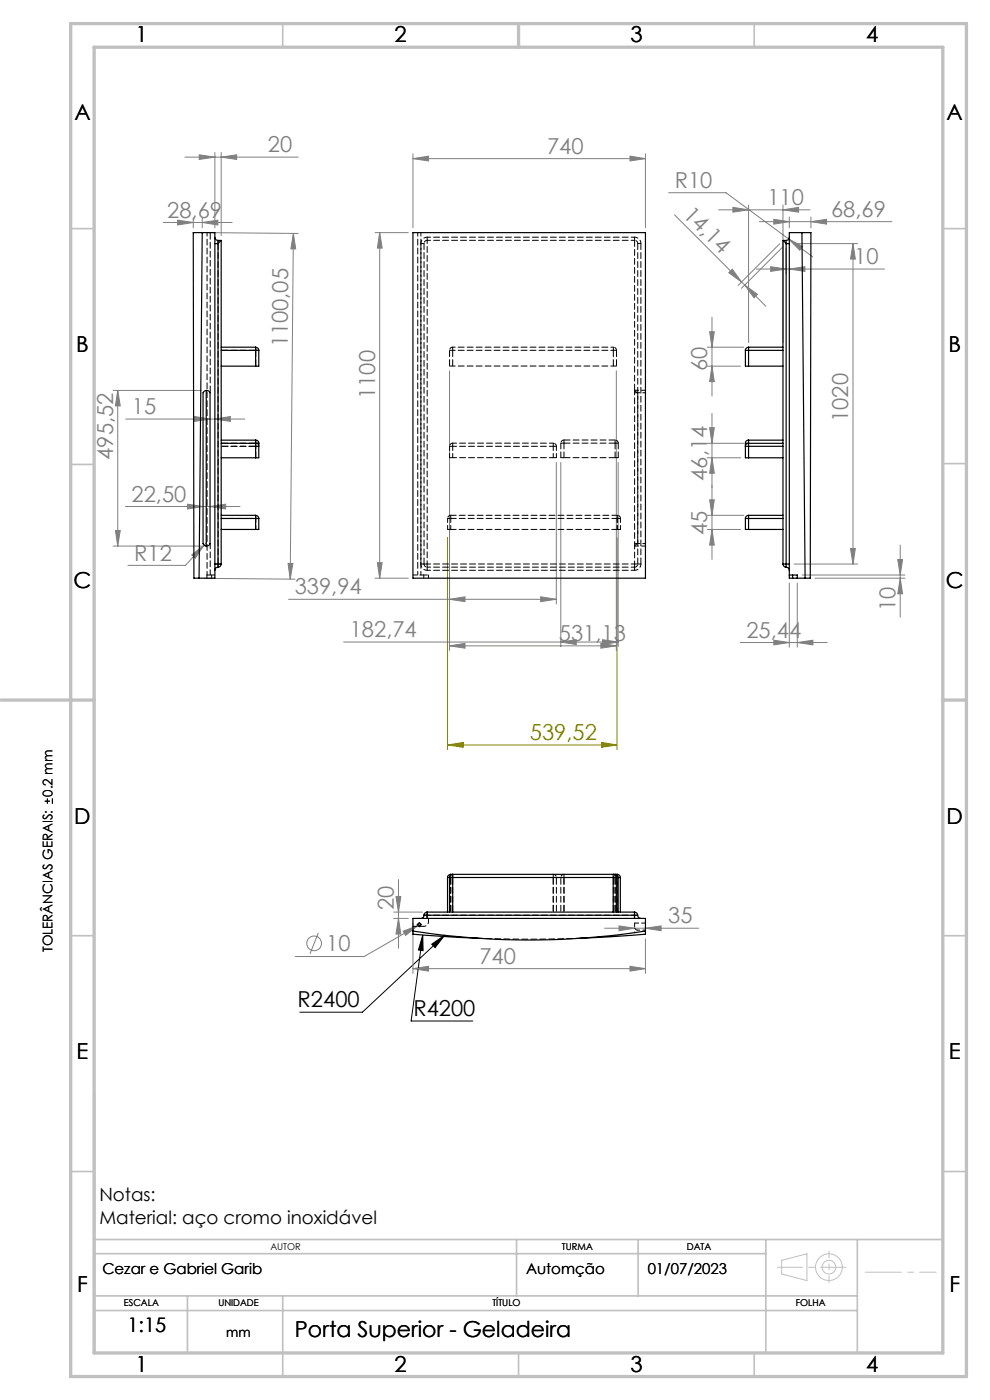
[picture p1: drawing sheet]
<svg xmlns="http://www.w3.org/2000/svg" width="210mm" height="297mm" viewBox="0 0 210 297" stroke-linecap="round" stroke-linejoin="round" font-family="sans-serif">
<g fill="none" stroke="#808080" stroke-width=".21">
<path d="M39.2 33.3h24.1M42.3 32.8l3.3 .5-3.3 .5zM45.6 32.3v16M46.9 33.3l3.3-.5v1zM46.9 32.3v17.7M87.6 33.7l3.3-.6v1zM87.6 32.6v15.7M87.6 33.7h49.3M133.6 33.1l3.3 .6-3.3 .4zM136.9 32.6v15.7M34.6 47.2h14.6M37.7 46.7l3.3 .5-3.3 .5z"/>
<path d="M41 46.2v2.1M42.9 47.2l3.3-.5v1zM42.9 46.2v2.1M43.9 49.4l19.4 .1M62.2 49.5l-.6 73.3M62.2 49.5l.5 3.3h-1zM79.6 49.4h7M80.5 49.4v73.3M80.5 49.4l.6 3.2h-1.1zM141.8 40.9h12.2l13.3 9.8M143.1 45.6l14.2 14.2M152.4 44.5h19.4"/>
<path d="M154.6 57.9l.7-.8 2 2.7zM155.5 44l3.3 .5-3.3 .5zM157.3 59.8l.7 .7M158.8 43.5v29.2M160.4 57.1h27.2M161.1 47h28.1M163.5 56.6l3.3 .5-3.3 .5zM164.1 46.5l3.3 .5-3.3 .6zM165.4 51.7l-8.8 8.8M166.1 52.4l-8.8 8.8M166.1 44.5l3.3-.5v1zM166.1 43.5v29.2"/>
<path d="M166.8 52.7v5.4M167.3 50.7l3 1.6-.6 .8zM167.3 50.7l5.1 3.8M167.4 57.1l3.3-.5v1zM167.4 46v2.3M168.5 51.7h13.4M172 47l3.3-.5v1.1zM172 46v2.3M180.9 51.7l.5 3.3h-1zM180.9 51.7v68M95.4 78.7v59.3M130.7 78.7v59.3"/>
<path d="M150 73.7h7.8M150 77.7h7.1M150.5 70.4h1l-.5 3.3zM151 77.7l.5 3.3h-1zM151 67.3v16.7M158 60.5l4.5 4.5M158 60.5l2.7 1.9-.8 .8zM24 82.8h18.7M25 82.8l.5 3.3h-1zM25 82.8v33M26.7 88.9h25.2M41.3 88.4l3.3 .5-3.3 .5z"/>
<path d="M45.6 88.9l3.3-.5v1zM118 98.1v30M119 98.1v39.1M131.1 98.1v39.1M150 94h7.8M150 97.1h7.1M150.5 90.7h1l-.5 3.3zM151 97.1l.5 3.3h-1zM151 87.7v31M24 115.8h18.7M24.5 112.5h1l-.5 3.3zM26.6 107.5h24.3"/>
<path d="M39.8 107l3.3 .5-3.3 .5zM40.7 117.7l2.6-2.1-1.9 2.8zM43.3 115.6l-4 4.3h-12.2M43.8 115.1l-.5 .5M44.6 107.5l3.3-.5v1zM61.1 119.6h1l-.5 3.2zM80 119.4h1.1l-.6 3.3zM150 109.3h7.8M150 112.3h7.1M150.5 106h1l-.5 3.3zM151 112.3l.5 3.3h-1zM168.5 119.7h13.4"/>
<path d="M180.4 116.4h1l-.5 3.3zM190.4 118.7h1.1l-.5 3.3zM191 115.6v15.3M43.3 122.7l19.3 .2M61.2 127.1h56.8M72.9 136.2h58.2M79.6 122.7h7M95.4 137l3.2-.5v1zM95.4 127.1l3.2-.5v1zM95.4 137h35.3M114.7 126.6l3.3 .5-3.3 .5zM119 136.2l3.2-.5v1z"/>
<path d="M127.5 136.5l3.2 .5-3.2 .5zM127.8 135.7l3.3 .5-3.3 .5zM157 136.3h18.5M164.1 135.8l3.3 .5-3.3 .5zM167.4 123.7v13.6M169.1 136.3l3.3-.5v1zM169.1 123.7v13.6M170.1 122h21.8M172.9 122.7h19M191 122.7l.5 3.3h-1.1zM67.5 197.9l-1.7 4.4M83.5 194.8h3.1"/>
<path d="M83.5 193.5h6.1M84 190.2h1l-.5 3.3zM84.5 186.6v14.6M84.5 194.8l.5 3.4h-1zM85.5 197.6l3.2-1.2-2.7 2zM87.6 195.8v10.7M88.7 196.4l-11.4 6.5h-14.7M89.2 196l-.5 .4M128.2 196.9h20M131.3 196.4l3.3 .5-3.3 .5zM134.6 197.7v.2M136.9 196.9l3.3-.5v1z"/>
<path d="M136.9 199.2v7.3M87.6 205.5l3.3-.5v1zM87.6 205.5h49.3M133.6 205l3.3 .5-3.3 .5z"/>
<circle cx="66.6" cy="200.1" r="1.56"/>
</g>
<path d="M9.5 170h1.1M10.1 169.4v1.1M11.1 169.4v1.1M88.8 196.2h.3M88.9 196v.4M89.7 198.4v3.3l-.9-.2zM89.7 198.4l-2.5 18.2h13.1M94.3 198.4l-17.4 16.3h-13.3M91.6 200.3l2.7-1.9-2 2.6z" fill="none" stroke="#000" stroke-width=".21"/>
<g fill="none" stroke="#c0c0c0" stroke-width=".21">
<path d="M165.8 267.4l5.4-1.4v5.7l-5.4-1.4z"/>
<circle cx="175.8" cy="268.8" r="1.44"/>
<circle cx="175.8" cy="268.8" r="2.83"/>
</g>
<path d="M94.9 114v45M130.9 114v45M94.9 158l3.3-.5v1zM94.9 158h36M127.6 157.5l3.3 .5-3.3 .5z" fill="none" stroke="#808000" stroke-width=".21"/>
<path d="M88.6 196.2h-.2M88.9 195.8v-.1M88.9 196.5v.2M89.3 196.2h.1" fill="none" stroke="#000" stroke-width=".21" stroke-dasharray="15.2 1.3 1.3 1.3"/>
<path d="M183.5 269.9h15.1" fill="none" stroke="#c0c0c0" stroke-width=".21" stroke-dasharray="15.2 1.3 1.3 1.3" stroke-dashoffset="7.5"/>
<path d="M200 260.4v7.3" fill="none" stroke="#c0c0c0" stroke-width=".21" stroke-dasharray="15.2 1.3 1.3 1.3" stroke-dashoffset="13.5"/>
<path d="M175.9 265.4v6.7" fill="none" stroke="#c0c0c0" stroke-width=".21" stroke-dasharray="15.2 1.3 1.3 1.3" stroke-dashoffset="13.8"/>
<path d="M164.9 268.8h14.5" fill="none" stroke="#c0c0c0" stroke-width=".21" stroke-dasharray="15.2 1.3 1.3 1.3" stroke-dashoffset="9.9"/>
<g fill="none" stroke="#c0c0c0" stroke-width=".35">
<path d="M60 5v5M160 5v5M15 48.5h5M200 48.5h5M15 98.5h5M200 98.4h5M15 198.5h5M200 198.5h5M15 248.5h5M200 248.5h5M20 274.9h161.9M20 263h180"/>
<path d="M20 278h161.9M20 266h142.5M39.8 274.9v12.1M60 274.9v17.1M109.6 263v11.9M135.4 263v11.9M162.5 263v24M181.9 263v24M110 287v5M160 287v5"/>
</g>
<path d="M20 231.8v55.2" fill="none" stroke="#c0c0c0" stroke-width=".5"/>
<path d="M15 5h190v287h-190zM20 10h180v277h-180zM110 5v5M.2 148.5h19.8M200 148.5h5" fill="none" stroke="#c0c0c0" stroke-width=".7"/>
<path d="M91.6 200.3l2.7-1.9-2 2.6zM89.7 198.4v3.3l-.9-.2z" fill="#000"/>
<path d="M94.9 158l3.3-.5v1zM127.6 157.5l3.3 .5-3.3 .5z" fill="#808000"/>
<g fill="#808080">
<path d="M127.5 136.5l3.2 .5-3.2 .5zM95.4 137l3.2-.5v1zM114.7 126.6l3.3 .5-3.3 .5zM95.4 127.1l3.2-.5v1zM127.8 135.7l3.3 .5-3.3 .5zM119 136.2l3.2-.5v1zM133.6 205l3.3 .5-3.3 .5zM87.6 205.5l3.3-.5v1z"/>
<path d="M87.6 33.7l3.3-.6v1zM133.6 33.1l3.3 .6-3.3 .4zM155.5 44l3.3 .5-3.3 .5zM166.1 44.5l3.3-.5v1zM164.1 46.5l3.3 .5-3.3 .6zM172 47l3.3-.5v1.1zM167.3 50.7l2.4 2.4 .6-.8zM163.5 56.6l3.3 .5-3.3 .5zM167.4 57.1l3.3-.5v1zM85.5 197.6l.5 .8 2.7-2zM131.3 196.4l3.3 .5-3.3 .5zM136.9 196.9l3.3-.5v1zM39.8 107l3.3 .5-3.3 .5zM44.6 107.5l3.3-.5v1zM40.7 117.7l.7 .7 1.9-2.8z"/>
<path d="M41.3 88.4l3.3 .5-3.3 .5zM45.6 88.9l3.3-.5v1zM42.3 32.8l3.3 .5-3.3 .5zM46.9 33.3l3.3-.5v1z"/>
<path d="M42.9 47.2l3.3-.5v1zM37.7 46.7l3.3 .5-3.3 .5z"/>
<path d="M61.1 119.6h1l-.5 3.2zM62.2 49.5l.5 3.3h-1z"/>
<path d="M84.5 194.8l.5 3.4h-1zM84 190.2h1l-.5 3.3z"/>
<path d="M150.5 70.4h1l-.5 3.3zM151 77.7l.5 3.3h-1zM150.5 90.7h1l-.5 3.3zM151 97.1l.5 3.3h-1zM180.9 51.7l.5 3.3h-1zM180.4 116.4h1l-.5 3.3zM190.4 118.7h1.1l-.5 3.3zM191 122.7l.5 3.3h-1.1zM25 82.8l.5 3.3h-1zM24.5 112.5h1l-.5 3.3z"/>
<path d="M80.5 49.4l.6 3.2h-1.1zM80 119.4h1.1l-.6 3.3zM150.5 106h1l-.5 3.3zM151 112.3l.5 3.3h-1z"/>
<path d="M154.6 57.9l.7-.8 2 2.7zM158 60.5l2.7 1.9-.8 .8z"/>
<path d="M164.1 135.8l3.3 .5-3.3 .5zM169.1 136.3l3.3-.5v1z"/>
</g>
<g fill="none" stroke="#000" stroke-width=".25">
<path d="M42.9 49.4h-1.9l.1 73.3h1.1M42.9 49.4h2.7v73.3h-3.4M42.9 49.4l-.7 73.3M45.6 50.3a.66 .66 0 0 0 .6 .7M45.6 51.7h.6M46.2 51v.7M46.2 51h.7M46.2 51.7v68M46.9 51l-.7 .7M46.9 51v68.7M87.6 49.4h49.3v73.3h-49.3zM166.1 51l.7 .7"/>
<path d="M166.1 51h.7M166.1 51v68.7M166.8 51v.7M166.8 51.7h.6M166.8 51.7v68M167.4 50.3a.66 .66 0 0 1-.6 .7M170.1 49.4h1.9l-.1 73.3h-1.1M170.1 49.4h-2.7v73.3h.7M170.1 49.4l.7 73.3M46.9 73.7h7.3M46.9 74.3h7.3M46.9 77.7h7.3"/>
<path d="M54.2 73.7a.66 .66 0 0 1 .7 .6M54.2 74.3h.7M54.2 73.7v.6M54.2 74.3v3.4M54.9 74.3v3.4h-.7M158.1 74.3h.7M158.1 74.3v3.4h.7M158.8 73.7v.6M158.8 73.7a.66 .66 0 0 0-.7 .6M158.8 74.3v3.4M158.8 73.7h7.3M158.8 74.3h7.3"/>
<path d="M158.8 77.7h7.3M43.2 83.1a.78 .78 0 0 1 1.4 .2v32a.78 .78 0 0 1-.8 .5 .78 .78 0 0 1-.7-.5v-32zM43.7 82.8v33M46.9 97.1h7.3M46.9 94h7.3M46.9 93.4h7.3M54.2 93.4a.61 .61 0 0 1 .7 .6M54.2 94h.7M54.2 93.4v.6M54.2 94v3.1M54.9 94v3.1h-.7M158.1 94v3.1h.7"/>
<path d="M158.1 94h.7M158.8 94a.47 .47 0 0 0-.5 .2 .47 .47 0 0 0-.1 .5h.6M158.8 94v.7M158.8 93.4v.6M158.8 93.4a.61 .61 0 0 0-.7 .6M158.8 94.7v2.4M158.8 94.7h7.3M158.8 97.1h7.3M158.8 94h7.3M158.8 93.4h7.3M45.6 119.7h.6M46.2 119.7v.6"/>
<path d="M46.2 119.7h.7M46.9 119.7a.66 .66 0 0 1-.7 .6M46.9 110h7.3M46.9 109.3h7.3M46.9 112.3h7.3M54.2 110h.7M54.2 109.3v.7M54.2 109.3a.66 .66 0 0 1 .7 .7M54.2 110v2.3M54.9 110v2.3h-.7M158.1 110h.7M158.1 110v2.3h.7"/>
<path d="M158.8 109.3a.66 .66 0 0 0-.7 .7M158.8 109.3v.7M158.8 110v2.3M158.8 110h7.3M158.8 109.3h7.3M158.8 112.3h7.3M166.1 119.7h.7M166.1 119.7a.66 .66 0 0 0 .7 .6M166.8 119.7v.6M166.8 119.7h.6M46.2 120.3a.66 .66 0 0 0-.6 .7M166.8 120.3a.66 .66 0 0 1 .6 .7"/>
<path d="M167.4 122h1.7v.7M168.1 122.7h1M168.1 122v.7M169.1 122.7h1.7M87.6 197.5a160.3 160.3 0 0 0 49.3 0M89.9 194.2h.7M89.9 194.2a.61 .61 0 0 1-.6 .6M90.6 194.2v.6M90.6 193.5l-.4 .2-.3 .5M90.6 194.2h44M90.6 193.5v.7M90.6 193.5h44"/>
<path d="M94.9 186.2h.5M94.9 186.2v7.3M95.4 186.2a.57 .57 0 0 1 .6-.6v.6M95.4 186.2h.6M95.4 186.2v7.3M95.6 185.5a.66 .66 0 0 0-.7 .7M95.6 185.5v.2M95.6 185.5h35.3M96 186.2h34.1M96 186.2v7.3M101.4 199l-13.8-.8v-3.4h49.3v3.4l-13.8 .8M130.1 186.2v-.6a.31 .31 0 0 1 .3-.1 .31 .31 0 0 1 .2 .3l.1 .4"/>
<path d="M130.1 186.2h.6M130.1 186.2v7.3M130.5 185.6v-.1a.63 .63 0 0 1 .6 .7M130.7 186.2h.4M130.7 186.2v7.3M130.9 185.5a.66 .66 0 0 1 .7 .7M130.9 185.5v.2M131.1 186.2h.5M131.1 186.2v7.3M131.6 186.2v7.3M134.6 194.2v.6M134.6 194.2h.7"/>
<path d="M134.6 193.5h.1a.61 .61 0 0 1 .6 .7M134.6 193.5v.7M135.3 194.2a.66 .66 0 0 0 .6 .6"/>
<circle cx="88.9" cy="196.2" r=".34"/>
</g>
<g fill="none" stroke="#000" stroke-width=".21" stroke-dasharray="1.3 .6" stroke-dashoffset=".3">
<path d="M46.3 51v.7M46.3 51.7h-.7M89.9 51.7h-.6M90.6 51v-.7M134.6 50.3v.7M135.9 51.7h-.6M54.3 73.7v.6M54.9 74.3h-.6M96 77.7h-.6M96 73.7v.6M96 74.3h-.6M130.1 73.7v.6"/>
<path d="M130.8 77.7h-.7M130.8 74.3h-.7M54.3 93.3v.7M54.9 94h-.6M54.9 94.7h-.6M96 97.1h-.6M96 94.7v-.7M96 94.7h-.6M117.4 94.7v-.7M117.4 94.7h.6M118 97.1h-.6M119.6 97.1h-.6"/>
<path d="M119.6 93.3v.7M119.6 94h-.6M130.5 93.3v.7M131.1 97.1h-.6M131.1 94h-.6M134.6 83.3h.7M134.6 82.8v33M46.3 119.7v.6M46.3 119.7h-.7M46.9 119.7h-.6M54.3 110v-.7M89.9 119.7h-.6"/>
<path d="M90.6 119.7h-.7M90.6 119.7v.6M94.9 112.3h.7M95.6 110v-.7M95.6 110h-.7M130.9 112.3h.7M130.9 110v-.7M131.6 110h-.7M134.6 115.3h.7M135.3 119.7h-.7M135.9 119.7h-.6M43.9 122v.7"/>
<path d="M44.9 122v.7M45.6 122h-.7M89.9 122v.7M90.6 120.3v.7M90.9 122v.7M134.6 121v-.7M134.6 120.3v-.6M89.9 194.2h.7M90.6 193.5v.7M90.6 194.2v.6M90.9 194.8v.7M95.4 186.2h.6"/>
<path d="M96 185.5v.7M101.4 199a279.9 279.9 0 0 0 21.7 0M117.4 185.5v.7M119.6 186.2v-.7M130.9 185.5v.7M134.6 194.2v-.7M134.6 194.2h.7M134.6 194.8v-.6"/>
</g>
<path d="M135.3 83.3h1.6M135.3 115.3h1.6M89.9 196.5a1 1 0 0 0 1-1M135.3 197.3h1.6" fill="none" stroke="#000" stroke-width=".21" stroke-dasharray="1.3 .6" stroke-dashoffset=".8"/>
<g fill="none" stroke="#000" stroke-width=".21" stroke-dasharray="1.3 .6" stroke-dashoffset=".4">
<path d="M95.4 97.1v-2.4M96 94.7v2.4M96 94h21.4M117.4 97.1v-2.4M117.4 94.7h-21.4M117.4 97.1h-21.4M118 94.7v2.4M135.3 83.3l-.7-.5M136.9 82.8h-2.3M54.3 112.3v-2.3M54.9 110h-8M94.9 112.3v-2.3"/>
<path d="M95.6 112.3v-2.3M130.9 112.3v-2.3M130.9 110v2.3M131.6 112.3v-2.3M134.6 115.8l.7-.5M134.6 115.8h2.3M87.6 122h2.3M87.6 196.5h2.3M130.9 185.5v8M134.6 195.8v.9M134.6 195.8h2.3"/>
</g>
<g fill="none" stroke="#000" stroke-width=".21" stroke-dasharray="1.3 .6">
<path d="M46.3 51.7v68M89.3 51.7v68M89.9 51.7v68M134.6 51v31.8M54.3 97.1v-3.1M119 97.1v-3.1M119.6 94v3.1M119.6 93.3h10.9M130.5 97.1v-3.1M130.5 94h-10.9M130.5 97.1h-10.9M131.1 94v3.1"/>
<path d="M134.6 82.8h.1M134.6 115.8h.1M135.3 119.7v-68M135.9 119.7v-68M95.4 186.2h.2M95.6 185.6v.6M96 186.2h-.4M101.5 199h-.1M123.1 199h.1M130.5 186.2h-.4M130.5 186.2v-.6M130.5 186.2h.3"/>
<path d="M130.9 186.2h-.4M130.9 185.7v.5M131.1 186.2h-.2"/>
</g>
<path d="M54.3 77.7v-3.4M95.4 77.7v-3.4M96 77.7v-3.4M130.1 77.7v-3.4M130.8 74.3v3.4M135.3 115.3v-32" fill="none" stroke="#000" stroke-width=".21" stroke-dasharray="1.3 .6" stroke-dashoffset="-.1"/>
<g fill="none" stroke="#000" stroke-width=".21" stroke-dasharray="1.3 .6" stroke-dashoffset=".5">
<path d="M43.9 49.3v72.7M88.6 49.3v72.7M89.3 51.7a1.33 1.33 0 0 1 1.3-1.4M90.6 51a.67 .67 0 0 0-.7 .7M90.6 51h44M134.6 50.3h-44M134.6 50.3a1.33 1.33 0 0 1 1.3 1.4M135.3 51.7a.67 .67 0 0 0-.7-.7M96 73.7a.67 .67 0 0 0-.6 .6M130.8 74.3a.67 .67 0 0 0-.7-.6M54.9 94.7a.67 .67 0 0 0-.6-.7M96 94a.67 .67 0 0 0-.6 .7"/>
<path d="M118 94.7a.67 .67 0 0 0-.6-.7M119.6 93.3a.67 .67 0 0 0-.6 .7M131.1 94a.67 .67 0 0 0-.6-.7M89.9 119.7a.67 .67 0 0 0 .7 .6M95.6 109.3a.67 .67 0 0 0-.7 .7M131.6 110a.67 .67 0 0 0-.7-.7M134.6 119.7h-44M135.9 119.7a1.33 1.33 0 0 1-1.3 1.3M43.9 122h1M89.3 122v-72.7M89.9 122h1M90.6 121a1.33 1.33 0 0 1-1.3-1.3"/>
<path d="M90.6 120.3h44M90.6 121h44M134.6 120.3a.67 .67 0 0 0 .7-.6M90.6 194.2h44M117.4 185.5a.67 .67 0 0 1 .6 .7M119.6 185.5a.67 .67 0 0 0-.6 .7M135.3 197.3a.67 .67 0 0 1-.7-.6"/>
</g>
<path d="M90.6 119.7v-68.7M134.6 115.8v3.9" fill="none" stroke="#000" stroke-width=".21" stroke-dasharray="1.3 .6" stroke-dashoffset=".6"/>
<path d="M96 73.7h34.1M130.1 74.3h-34.1M130.1 77.7h-34.1M130.1 186.2h-34.1" fill="none" stroke="#000" stroke-width=".21" stroke-dasharray="1.3 .6" stroke-dashoffset=".7"/>
<path d="M95.6 109.3h35.3M95.6 110h35.3M130.9 112.3h-35.3" fill="none" stroke="#000" stroke-width=".21" stroke-dasharray="1.3 .6" stroke-dashoffset=".1"/>
<g fill="none" stroke="#000" stroke-width=".21" stroke-dasharray="1.3 .6" stroke-dashoffset="-.2">
<path d="M46.9 74.3h7.4M44.6 83.3v-34M54.3 94h-7.4M54.3 94.7h-7.4M95.6 186.2v7.3M96 186.2v7.3M117.4 193.5v-7.3M117.4 186.2v7.3M118 186.2v7.3M119 193.5v-7.3M119.6 186.2v7.3M130.1 193.5v-7.3"/>
<path d="M130.5 193.5v-7.3M130.5 186.2v7.3M130.9 193.5v-7.3"/>
</g>
<path d="M44.6 122v-6.7" fill="none" stroke="#000" stroke-width=".21" stroke-dasharray="1.3 .6" stroke-dashoffset=".2"/>
<g font-size="4.7">
<text x="28.7" y="9">1</text>
<text x="83.7" y="9">2</text>
<text x="133.7" y="9">3</text>
<text x="183.7" y="9">4</text>
<text x="15.8" y="25.5">A</text>
<text x="200.8" y="25.5">A</text>
<text x="16.2" y="74.7">B</text>
<text x="201.2" y="74.8">B</text>
<text x="15.6" y="124.7">C</text>
<text x="200.6" y="124.7">C</text>
<text x="15.8" y="174.7">D</text>
<text x="200.8" y="174.8">D</text>
<text x="63.1" y="213.7">R2400</text>
<text x="87.7" y="215.5">R4200</text>
<text x="16.2" y="224.7">E</text>
<text x="201.3" y="224.7">E</text>
<text x="16.4" y="274">F</text>
<text x="201.4" y="274">F</text>
<text x="62.6" y="283.7">Porta Superior - Geladeira</text>
<text x="28.7" y="291">1</text>
<text x="83.7" y="291">2</text>
<text x="133.7" y="291">3</text>
<text x="183.7" y="291">4</text>
</g>
<g font-size="4.7" fill="#808080">
<text x="56.8" y="32.3">20</text>
<text x="116" y="32.6">740</text>
<text x="143.1" y="39.8">R10</text>
<text x="35.5" y="46.2">28,69</text>
<text x="144.7" y="45.8" transform="rotate(45 144.7 45.8)">14,14</text>
<text x="162.8" y="43.5">110</text>
<text x="176.3" y="46">68,69</text>
<text x="181.2" y="56">10</text>
<text x="61" y="73.7" transform="rotate(-89 61 73.7)">1100,05</text>
<text x="150" y="78.7" transform="rotate(-90 150 78.7)">60</text>
<text x="28" y="87.9">15</text>
<text x="79.5" y="84.6" transform="rotate(-90 79.5 84.6)">1100</text>
<text x="179.9" y="89.5" transform="rotate(-90 179.9 89.5)">1020</text>
<text x="24" y="97.5" transform="rotate(-90 24 97.5)">495,52</text>
<text x="27.9" y="106.4">22,50</text>
<text x="150" y="102" transform="rotate(-90 150 102)">46,14</text>
<text x="150" y="113.5" transform="rotate(-90 150 113.5)">45</text>
<text x="28.5" y="118.9">R12</text>
<text x="62.5" y="126.1">339,94</text>
<text x="190" y="129.6" transform="rotate(-90 190 129.6)">10</text>
<text x="74.2" y="135.2">182,74</text>
<text x="118.6" y="136">531,13</text>
<text x="158.3" y="135.3">25,44</text>
<text x="83.5" y="193" transform="rotate(-90 83.5 193)">20</text>
<text x="141.7" y="195.9">35</text>
<text x="69.2" y="201.8">10</text>
<text x="101.7" y="204.5">740</text>
</g>
<text font-size="4.7" fill="#808000" x="112.4" y="157">539,52</text>
<text font-size="4.2" x="27.1" y="282.7">1:15</text>
<g font-size="3.9">
<text x="21.1" y="254.9">Notas:</text>
<text x="21.1" y="259.7">Material: aço cromo inoxidável</text>
</g>
<g font-size="3.2">
<text x="21.7" y="270.3">Cezar e Gabriel Garib</text>
<text x="111.6" y="270.3">Automção</text>
<text x="137.4" y="270.3">01/07/2023</text>
</g>
<g font-size="2.8">
<text x="11.1" y="169" transform="rotate(-90 11.1 169)">0.2 mm</text>
<text x="11.1" y="202" transform="rotate(-90 11.1 202)">TOLERÂNCIAS GERAIS:</text>
<text x="48" y="283.7">mm</text>
</g>
<g font-size="2">
<text x="57.4" y="265.1">AUTOR</text>
<text x="119.2" y="265.1">TURMA</text>
<text x="145.7" y="265.2">DATA</text>
<text x="26.3" y="277.1">ESCALA</text>
<text x="46.3" y="277.1">UNIDADE</text>
<text x="104.4" y="277.1">TÍTULO</text>
<text x="168.8" y="277.1">FOLHA</text>
</g>
</svg>
